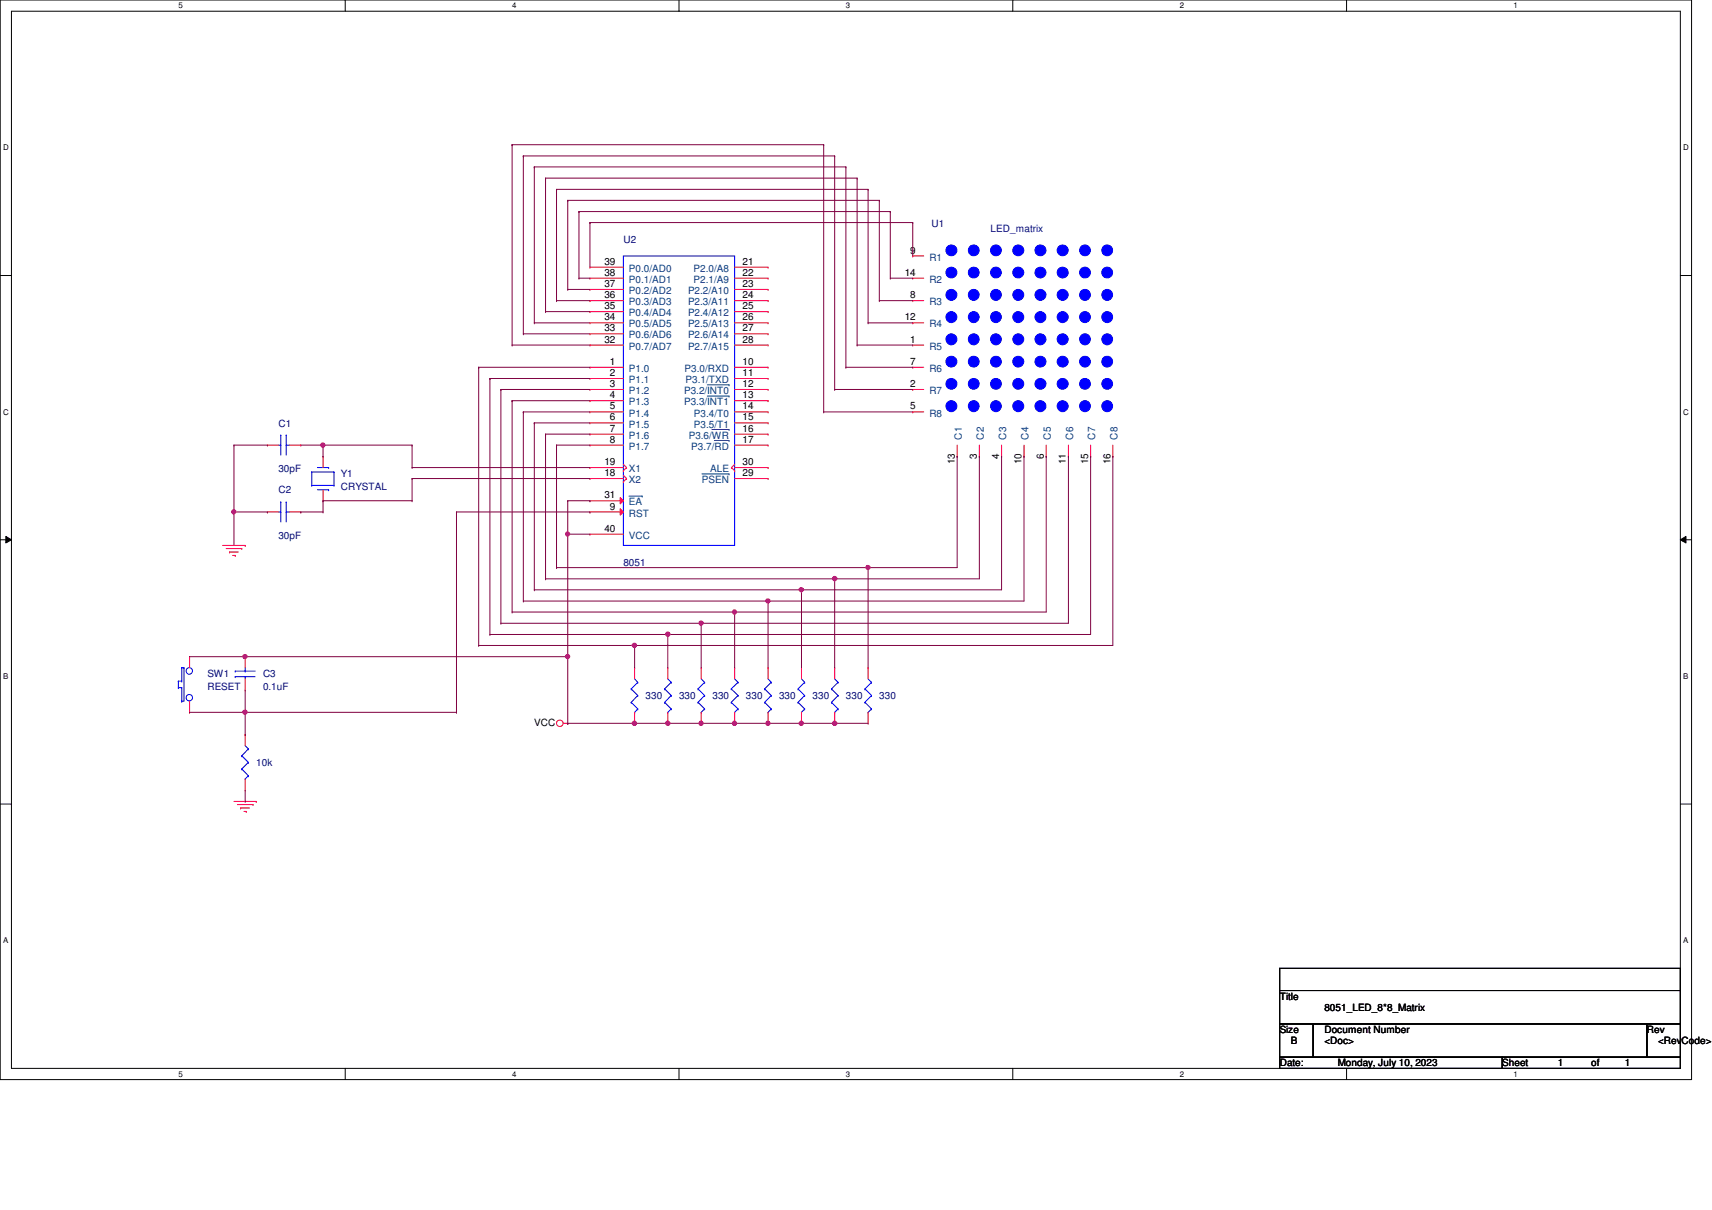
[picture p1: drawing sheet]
<svg xmlns="http://www.w3.org/2000/svg" width="297mm" height="210mm" viewBox="0 0 297 210" stroke-linecap="round" stroke-linejoin="round" font-family="sans-serif">
<path d="M0 0h293.5v187.3h-293.5zM2 1.9h289.5v183.4h-289.5z" fill="none" stroke="#000" stroke-width=".17"/>
<g fill="#fff">
<path d="M30.9 .2h.8v1.5h-.8z"/>
<path d="M30.9 185.5h.8v1.6h-.8z"/>
</g>
<path d="M59.9 0v1.9M59.9 185.3v2" fill="none" stroke="#000" stroke-width=".17"/>
<g fill="#fff">
<path d="M88.9 .2h.7v1.5h-.7z"/>
<path d="M88.9 185.5h.7v1.6h-.7z"/>
</g>
<path d="M117.8 0v1.9M117.8 185.3v2" fill="none" stroke="#000" stroke-width=".17"/>
<g fill="#fff">
<path d="M146.8 .2h.7v1.5h-.7z"/>
<path d="M146.8 185.5h.7v1.6h-.7z"/>
</g>
<path d="M175.7 0v1.9M175.7 185.3v2" fill="none" stroke="#000" stroke-width=".17"/>
<g fill="#fff">
<path d="M204.7 .2h.7v1.5h-.7z"/>
<path d="M204.7 185.5h.7v1.6h-.7z"/>
</g>
<path d="M233.6 0v1.9M233.6 185.3v2" fill="none" stroke="#000" stroke-width=".17"/>
<g fill="#fff">
<path d="M262.6 .2h.8v1.5h-.8z"/>
<path d="M262.6 185.5h.8v1.6h-.8z"/>
<path d="M.5 24.8h1v1.6h-1z"/>
<path d="M292.1 24.8h.9v1.6h-.9z"/>
<path d="M.5 70.7h1v1.5h-1z"/>
<path d="M292.1 70.7h.9v1.5h-.9z"/>
</g>
<path d="M0 47.8h2M291.5 47.8h2" fill="none" stroke="#000" stroke-width=".17"/>
<g fill="#fff">
<path d="M.5 116.5h.9v1.6h-.9z"/>
<path d="M292.1 116.5h.8v1.6h-.8z"/>
</g>
<path d="M0 93.6h2M1 93l1 .6-1 .6zM291.5 93.6l1-.6v1.2zM291.5 93.6h2" fill="none" stroke="#000" stroke-width=".17"/>
<path d="M1 93l1 .6-1 .6zM291.5 93.6l1-.6v1.2z" fill="#000"/>
<g fill="#fff">
<path d="M.5 162.4h.9v1.5h-.9z"/>
<path d="M292.1 162.4h.8v1.5h-.8z"/>
</g>
<path d="M0 139.5h2M291.5 139.5h2M222 168h69.5v3.8h-69.5zM222 171.8h69.5v5.8h-69.5zM222 177.6h5.8v5.8h-5.8zM227.8 177.6h57.9v5.8h-57.9zM285.7 177.6h5.8v5.8h-5.8zM222 183.4h38.6v1.9h-38.6zM260.6 183.4h30.9v1.9h-30.9z" fill="none" stroke="#000" stroke-width=".17"/>
<g fill="none" stroke="#f00" stroke-width=".17">
<path d="M46.4 77.2h.1M46.4 77.2h1.9M50.2 77.2h2M52.2 77.2h.1M56 79.2h.1M56 79.2v1.9M38.6 94.6h3.9M39.2 95.2h2.7M39.8 95.8h.1M39.8 95.8h1.6M40.4 96.4h.4M40.8 96.4h.1"/>
<path d="M41.9 95.2h.1M42.5 94.6h.1M56 86.9h.1M56 85v1.9M32.9 113.9h.1M32.9 113.9v1.9M42.5 119.7h.1M42.5 113.9h.1M42.5 113.9v1.9M42.5 117.8v1.9M115.9 115.8h.1M115.9 115.8v2"/>
<path d="M121.7 115.8h.1M121.7 115.8v2M127.5 115.8h.1M127.5 115.8v2M133.3 115.8h.1M133.3 115.8v2M139.1 115.8h.1M139.1 115.8v2M144.8 115.8h.1M144.8 115.8v2M150.6 115.8h.1M150.6 115.8v2"/>
<path d="M32.9 123.6h.1M32.9 121.6v2M40.6 139h3.8M41.2 139.6h2.7M42.5 127.4h.1M42.5 137.1h.1M42.5 127.4v2M42.5 135.1v2M43.9 139.6h.1M44.4 139h.1M97.7 125.5h.8M98.5 125.5h.1"/>
<path d="M115.9 125.5h.1M115.9 123.6v1.9M121.7 125.5h.1M121.7 123.6v1.9M127.5 125.5h.1M127.5 123.6v1.9M133.3 125.5h.1M133.3 123.6v1.9M139.1 125.5h.1M139.1 123.6v1.9M144.8 125.5h.1M144.8 123.6v1.9"/>
<path d="M150.6 125.5h.1M150.6 123.6v1.9M41.7 140.2h.1M41.7 140.2h1.6M42.3 140.8h.4M42.7 140.8h.1"/>
<circle cx="97.1" cy="125.5" r=".56"/>
</g>
<g fill="none" stroke="#00f" stroke-width=".17">
<path d="M48.3 77.2h.4M48.7 77.2h.1M48.7 75.5h.1M48.7 75.5v3.5M49.7 75.5h.1M49.7 77.2h.1M49.7 77.2h.5M49.7 75.5v3.5M54.1 81.9h.1M54.1 84.2h.1M54.1 84.2h3.9M54.1 81.9h3.9"/>
<path d="M54.1 81.9v2.3M55.1 85h1.9M55.1 81.1h1.9M57 85h.1M57 81.1h.1M58 84.2h.1M58 81.9h.1M58 81.9v2.3M30.9 118.2h.1M30.9 119.3h.1M30.9 118.2h.6M30.9 118.2v1.1"/>
<path d="M30.9 119.3h.6M31.5 115.8h.1M31.5 118.2h.1M31.5 119.3h.1M31.5 115.8h.4M31.5 115.8v2.4M31.5 119.3v2.3M31.9 115.8h.1M31.9 115.8v5.8h-.4M40.8 116.4h.1M40.8 117.4h.1M40.8 116.4h3.5"/>
<path d="M40.8 117.4h3.5M42.5 117.4h.1M42.5 116.4h.1M42.5 115.8v.6M42.5 117.4v.4M115.3 119.5h.1M115.3 119.5l1.2 1.1M115.9 117.8l.6 .6M116.5 118.4h.1M116.5 118.4l-1.2 1.1M121.1 119.5h.1M121.1 119.5l1.2 1.1"/>
<path d="M121.7 117.8l.6 .6M122.3 118.4h.1M122.3 118.4l-1.2 1.1M126.9 119.5h.1M126.9 119.5l1.2 1.1M127.5 117.8l.6 .6M128.1 118.4h.1M128.1 118.4l-1.2 1.1M132.7 119.5h.1M132.7 119.5l1.1 1.1M133.3 117.8l.5 .6M133.8 118.4h.1"/>
<path d="M133.8 118.4l-1.1 1.1M138.5 119.5h.1M138.5 119.5l1.1 1.1M139.1 117.8l.5 .6M139.6 118.4h.1M139.6 118.4l-1.1 1.1M144.3 119.5h.1M144.3 119.5l1.1 1.1M144.8 117.8l.6 .6M145.4 118.4h.1M145.4 118.4l-1.1 1.1M150.1 119.5h.1"/>
<path d="M150.1 119.5l1.1 1.1M150.6 117.8l.6 .6M151.2 118.4h.1M151.2 118.4l-1.1 1.1M31.5 121.6h.1M41.9 131.1h.1M41.9 133.4h.1M41.9 131.1l1.2 1.1M41.9 133.4l1.2 1.2M42.5 135.1h.1M42.5 129.4l.6 .5M43.1 129.9h.1"/>
<path d="M43.1 132.2h.1M43.1 134.6h.1M43.1 129.9l-1.2 1.2M43.1 132.2l-1.2 1.2M43.1 134.6l-.6 .5M115.3 121.8h.1M115.3 121.8l1.2 1.2M115.9 123.6h.1M116.5 120.6h.1M116.5 123h.1M116.5 120.6l-1.2 1.2M116.5 123l-.6 .6"/>
<path d="M121.1 121.8h.1M121.1 121.8l1.2 1.2M121.7 123.6h.1M122.3 120.6h.1M122.3 123h.1M122.3 120.6l-1.2 1.2M122.3 123l-.6 .6M126.9 121.8h.1M126.9 121.8l1.2 1.2M127.5 123.6h.1M128.1 120.6h.1M128.1 123h.1"/>
<path d="M128.1 120.6l-1.2 1.2M128.1 123l-.6 .6M132.7 121.8h.1M132.7 121.8l1.1 1.2M133.3 123.6h.1M133.8 120.6h.1M133.8 123h.1M133.8 120.6l-1.1 1.2M133.8 123l-.5 .6M138.5 121.8h.1M138.5 121.8l1.1 1.2M139.1 123.6h.1"/>
<path d="M139.6 120.6h.1M139.6 123h.1M139.6 120.6l-1.1 1.2M139.6 123l-.5 .6M144.3 121.8h.1M144.3 121.8l1.1 1.2M144.8 123.6h.1M145.4 120.6h.1M145.4 123h.1M145.4 120.6l-1.1 1.2M145.4 123l-.6 .6M150.1 121.8h.1"/>
<path d="M150.1 121.8l1.1 1.2M150.6 123.6h.1M151.2 120.6h.1M151.2 123h.1M151.2 120.6l-1.1 1.2M151.2 123l-.6 .6"/>
<circle cx="32.8" cy="116.4" r=".56"/>
<circle cx="32.8" cy="121" r=".56"/>
</g>
<circle cx="192.1" cy="47.3" r=".94" fill="#00f"/>
<circle cx="192.1" cy="47.3" r=".94" fill="none" stroke="#00f" stroke-width=".17"/>
<circle cx="188.2" cy="47.3" r=".94" fill="#00f"/>
<circle cx="188.2" cy="47.3" r=".94" fill="none" stroke="#00f" stroke-width=".17"/>
<circle cx="184.4" cy="47.3" r=".95" fill="#00f"/>
<circle cx="184.4" cy="47.3" r=".95" fill="none" stroke="#00f" stroke-width=".17"/>
<circle cx="180.5" cy="47.3" r=".95" fill="#00f"/>
<circle cx="180.5" cy="47.3" r=".95" fill="none" stroke="#00f" stroke-width=".17"/>
<circle cx="176.7" cy="47.3" r=".95" fill="#00f"/>
<circle cx="176.7" cy="47.3" r=".95" fill="none" stroke="#00f" stroke-width=".17"/>
<circle cx="172.8" cy="47.3" r=".94" fill="#00f"/>
<circle cx="172.8" cy="47.3" r=".94" fill="none" stroke="#00f" stroke-width=".17"/>
<circle cx="168.9" cy="47.3" r=".94" fill="#00f"/>
<circle cx="168.9" cy="47.3" r=".94" fill="none" stroke="#00f" stroke-width=".17"/>
<circle cx="165.1" cy="47.3" r=".95" fill="#00f"/>
<circle cx="165.1" cy="47.3" r=".95" fill="none" stroke="#00f" stroke-width=".17"/>
<circle cx="188.2" cy="43.4" r=".94" fill="#00f"/>
<circle cx="188.2" cy="43.4" r=".94" fill="none" stroke="#00f" stroke-width=".17"/>
<circle cx="165.1" cy="43.4" r=".95" fill="#00f"/>
<circle cx="165.1" cy="43.4" r=".95" fill="none" stroke="#00f" stroke-width=".17"/>
<circle cx="176.7" cy="43.4" r=".95" fill="#00f"/>
<circle cx="176.7" cy="43.4" r=".95" fill="none" stroke="#00f" stroke-width=".17"/>
<circle cx="192.1" cy="43.4" r=".94" fill="#00f"/>
<circle cx="192.1" cy="43.4" r=".94" fill="none" stroke="#00f" stroke-width=".17"/>
<circle cx="184.4" cy="43.4" r=".95" fill="#00f"/>
<circle cx="184.4" cy="43.4" r=".95" fill="none" stroke="#00f" stroke-width=".17"/>
<circle cx="172.8" cy="43.4" r=".94" fill="#00f"/>
<circle cx="172.8" cy="43.4" r=".94" fill="none" stroke="#00f" stroke-width=".17"/>
<circle cx="180.5" cy="43.4" r=".95" fill="#00f"/>
<circle cx="180.5" cy="43.4" r=".95" fill="none" stroke="#00f" stroke-width=".17"/>
<circle cx="168.9" cy="43.4" r=".94" fill="#00f"/>
<circle cx="168.9" cy="43.4" r=".94" fill="none" stroke="#00f" stroke-width=".17"/>
<circle cx="188.2" cy="51.1" r=".94" fill="#00f"/>
<circle cx="188.2" cy="51.1" r=".94" fill="none" stroke="#00f" stroke-width=".17"/>
<circle cx="165.1" cy="51.2" r=".95" fill="#00f"/>
<circle cx="165.1" cy="51.2" r=".95" fill="none" stroke="#00f" stroke-width=".17"/>
<circle cx="176.7" cy="51.2" r=".95" fill="#00f"/>
<circle cx="176.7" cy="51.2" r=".95" fill="none" stroke="#00f" stroke-width=".17"/>
<circle cx="192.1" cy="51.1" r=".94" fill="#00f"/>
<circle cx="192.1" cy="51.1" r=".94" fill="none" stroke="#00f" stroke-width=".17"/>
<circle cx="184.4" cy="51.2" r=".95" fill="#00f"/>
<circle cx="184.4" cy="51.2" r=".95" fill="none" stroke="#00f" stroke-width=".17"/>
<circle cx="172.8" cy="51.1" r=".94" fill="#00f"/>
<circle cx="172.8" cy="51.1" r=".94" fill="none" stroke="#00f" stroke-width=".17"/>
<circle cx="180.5" cy="51.2" r=".95" fill="#00f"/>
<circle cx="180.5" cy="51.2" r=".95" fill="none" stroke="#00f" stroke-width=".17"/>
<circle cx="168.9" cy="51.1" r=".94" fill="#00f"/>
<circle cx="168.9" cy="51.1" r=".94" fill="none" stroke="#00f" stroke-width=".17"/>
<circle cx="188.2" cy="55" r=".94" fill="#00f"/>
<circle cx="188.2" cy="55" r=".94" fill="none" stroke="#00f" stroke-width=".17"/>
<circle cx="165.1" cy="55" r=".95" fill="#00f"/>
<circle cx="165.1" cy="55" r=".95" fill="none" stroke="#00f" stroke-width=".17"/>
<circle cx="176.7" cy="55" r=".95" fill="#00f"/>
<circle cx="176.7" cy="55" r=".95" fill="none" stroke="#00f" stroke-width=".17"/>
<circle cx="192.1" cy="55" r=".94" fill="#00f"/>
<circle cx="192.1" cy="55" r=".94" fill="none" stroke="#00f" stroke-width=".17"/>
<circle cx="184.4" cy="55" r=".95" fill="#00f"/>
<circle cx="184.4" cy="55" r=".95" fill="none" stroke="#00f" stroke-width=".17"/>
<circle cx="172.8" cy="55" r=".94" fill="#00f"/>
<circle cx="172.8" cy="55" r=".94" fill="none" stroke="#00f" stroke-width=".17"/>
<circle cx="180.5" cy="55" r=".95" fill="#00f"/>
<circle cx="180.5" cy="55" r=".95" fill="none" stroke="#00f" stroke-width=".17"/>
<circle cx="168.9" cy="55" r=".94" fill="#00f"/>
<circle cx="168.9" cy="55" r=".94" fill="none" stroke="#00f" stroke-width=".17"/>
<circle cx="188.2" cy="58.9" r=".94" fill="#00f"/>
<circle cx="188.2" cy="58.9" r=".94" fill="none" stroke="#00f" stroke-width=".17"/>
<circle cx="165.1" cy="58.9" r=".95" fill="#00f"/>
<circle cx="165.1" cy="58.9" r=".95" fill="none" stroke="#00f" stroke-width=".17"/>
<circle cx="176.7" cy="58.9" r=".95" fill="#00f"/>
<circle cx="176.7" cy="58.9" r=".95" fill="none" stroke="#00f" stroke-width=".17"/>
<circle cx="192.1" cy="58.9" r=".94" fill="#00f"/>
<circle cx="192.1" cy="58.9" r=".94" fill="none" stroke="#00f" stroke-width=".17"/>
<circle cx="184.4" cy="58.9" r=".95" fill="#00f"/>
<circle cx="184.4" cy="58.9" r=".95" fill="none" stroke="#00f" stroke-width=".17"/>
<circle cx="172.8" cy="58.9" r=".94" fill="#00f"/>
<circle cx="172.8" cy="58.9" r=".94" fill="none" stroke="#00f" stroke-width=".17"/>
<circle cx="180.5" cy="58.9" r=".95" fill="#00f"/>
<circle cx="180.5" cy="58.9" r=".95" fill="none" stroke="#00f" stroke-width=".17"/>
<circle cx="168.9" cy="58.9" r=".94" fill="#00f"/>
<circle cx="168.9" cy="58.9" r=".94" fill="none" stroke="#00f" stroke-width=".17"/>
<circle cx="188.2" cy="62.7" r=".94" fill="#00f"/>
<circle cx="188.2" cy="62.7" r=".94" fill="none" stroke="#00f" stroke-width=".17"/>
<circle cx="165.1" cy="62.7" r=".95" fill="#00f"/>
<circle cx="165.1" cy="62.7" r=".95" fill="none" stroke="#00f" stroke-width=".17"/>
<circle cx="176.7" cy="62.7" r=".95" fill="#00f"/>
<circle cx="176.7" cy="62.7" r=".95" fill="none" stroke="#00f" stroke-width=".17"/>
<circle cx="192.1" cy="62.7" r=".94" fill="#00f"/>
<circle cx="192.1" cy="62.7" r=".94" fill="none" stroke="#00f" stroke-width=".17"/>
<circle cx="184.4" cy="62.7" r=".95" fill="#00f"/>
<circle cx="184.4" cy="62.7" r=".95" fill="none" stroke="#00f" stroke-width=".17"/>
<circle cx="172.8" cy="62.7" r=".94" fill="#00f"/>
<circle cx="172.8" cy="62.7" r=".94" fill="none" stroke="#00f" stroke-width=".17"/>
<circle cx="180.5" cy="62.7" r=".95" fill="#00f"/>
<circle cx="180.5" cy="62.7" r=".95" fill="none" stroke="#00f" stroke-width=".17"/>
<circle cx="168.9" cy="62.7" r=".94" fill="#00f"/>
<circle cx="168.9" cy="62.7" r=".94" fill="none" stroke="#00f" stroke-width=".17"/>
<circle cx="188.2" cy="66.6" r=".94" fill="#00f"/>
<circle cx="188.2" cy="66.6" r=".94" fill="none" stroke="#00f" stroke-width=".17"/>
<circle cx="165.1" cy="66.6" r=".95" fill="#00f"/>
<circle cx="165.1" cy="66.6" r=".95" fill="none" stroke="#00f" stroke-width=".17"/>
<circle cx="176.7" cy="66.6" r=".95" fill="#00f"/>
<circle cx="176.7" cy="66.6" r=".95" fill="none" stroke="#00f" stroke-width=".17"/>
<circle cx="192.1" cy="66.6" r=".94" fill="#00f"/>
<circle cx="192.1" cy="66.6" r=".94" fill="none" stroke="#00f" stroke-width=".17"/>
<circle cx="184.4" cy="66.6" r=".95" fill="#00f"/>
<circle cx="184.4" cy="66.6" r=".95" fill="none" stroke="#00f" stroke-width=".17"/>
<circle cx="172.8" cy="66.6" r=".94" fill="#00f"/>
<circle cx="172.8" cy="66.6" r=".94" fill="none" stroke="#00f" stroke-width=".17"/>
<circle cx="180.5" cy="66.6" r=".95" fill="#00f"/>
<circle cx="180.5" cy="66.6" r=".95" fill="none" stroke="#00f" stroke-width=".17"/>
<circle cx="168.9" cy="66.6" r=".94" fill="#00f"/>
<circle cx="168.9" cy="66.6" r=".94" fill="none" stroke="#00f" stroke-width=".17"/>
<circle cx="188.2" cy="70.5" r=".94" fill="#00f"/>
<circle cx="188.2" cy="70.5" r=".94" fill="none" stroke="#00f" stroke-width=".17"/>
<circle cx="165.1" cy="70.5" r=".95" fill="#00f"/>
<circle cx="165.1" cy="70.5" r=".95" fill="none" stroke="#00f" stroke-width=".17"/>
<circle cx="176.7" cy="70.5" r=".95" fill="#00f"/>
<circle cx="176.7" cy="70.5" r=".95" fill="none" stroke="#00f" stroke-width=".17"/>
<circle cx="192.1" cy="70.5" r=".94" fill="#00f"/>
<circle cx="192.1" cy="70.5" r=".94" fill="none" stroke="#00f" stroke-width=".17"/>
<circle cx="184.4" cy="70.5" r=".95" fill="#00f"/>
<circle cx="184.4" cy="70.5" r=".95" fill="none" stroke="#00f" stroke-width=".17"/>
<circle cx="172.8" cy="70.5" r=".94" fill="#00f"/>
<circle cx="172.8" cy="70.5" r=".94" fill="none" stroke="#00f" stroke-width=".17"/>
<circle cx="180.5" cy="70.5" r=".95" fill="#00f"/>
<circle cx="180.5" cy="70.5" r=".95" fill="none" stroke="#00f" stroke-width=".17"/>
<circle cx="168.9" cy="70.5" r=".94" fill="#00f"/>
<g fill="none" stroke="#00f" stroke-width=".17">
<path d="M108.2 44.4h19.3v50.2h-19.3zM109.5 119.5h.1M109.5 119.5l1.2 1.1M110.1 117.8l.6 .6M110.7 118.4h.1M110.7 118.4l-1.2 1.1M109.5 121.8h.1M109.5 121.8l1.2 1.2M110.1 123.6h.1M110.7 120.6h.1M110.7 123h.1M110.7 120.6l-1.2 1.2"/>
<path d="M110.7 123l-.6 .6"/>
<circle cx="168.9" cy="70.5" r=".94"/>
</g>
<g fill="none" stroke="#f00" stroke-width=".17">
<path d="M158.4 44.4h.1M158.4 48.3h.1M158.4 52.2h.1M158.4 56h.1M158.4 59.9h.1M158.4 44.4h1.9M158.4 48.3h1.9M158.4 52.2h1.9M158.4 56h1.9M158.4 59.9h1.9M158.4 63.7h.1M158.4 67.6h.1"/>
<path d="M158.4 71.5h.1M158.4 63.7h1.9M158.4 67.6h1.9M158.4 71.5h1.9M166.1 79.2h.1M166.1 77.2v2M169.9 79.2h.1M169.9 77.2v2M173.8 79.2h.1M173.8 77.2v2M177.7 79.2h.1M177.7 77.2v2"/>
<path d="M181.5 79.2h.1M181.5 77.2v2M185.4 79.2h.1M185.4 77.2v2M189.2 79.2h.1M189.2 77.2v2M193.1 79.2h.1M193.1 77.2v2M102.4 92.7h.1M102.4 92.7h5.8M126.9 81.1h.1M126.9 81.1l.6 .6"/>
<path d="M127.5 81.7h.1M127.5 83h5.8M127.5 80.6l-.6 .5M127.5 81.1h5.8M133.3 83h.1M133.3 81.1h.1M110.1 115.8h.1M110.1 115.8v2M110.1 125.5h.1M110.1 123.6v1.9"/>
</g>
<path d="M121.8 82.2h4.7M126.5 82.2h.1" fill="none" stroke="#004080" stroke-width=".17"/>
<path d="M107.6 86.3l.6 .6-.6 .5z" fill="#f00"/>
<g fill="none" stroke="#f00" stroke-width=".17">
<path d="M102.4 86.9h.1M102.4 81.1h.1M102.4 83h.1M102.4 86.9h5.8M102.4 81.1h5.8M102.4 83h5.8M107.6 86.3l.6 .6-.6 .5zM108.2 81.7h.1M108.2 83.6h.1M108.2 80.6l.5 .5M108.2 82.5l.5 .5M108.7 81.1h.1"/>
<path d="M108.7 83h.1M108.7 81.1l-.5 .6M108.7 83l-.5 .6"/>
</g>
<path d="M109.1 86.1h2.3M111.4 86.1h.1" fill="none" stroke="#004080" stroke-width=".17"/>
<path d="M107.6 88.3l.6 .5-.6 .6z" fill="#f00"/>
<g fill="none" stroke="#f00" stroke-width=".17">
<path d="M102.4 46.4h.1M102.4 48.3h.1M102.4 50.2h.1M102.4 52.2h.1M102.4 54.1h.1M102.4 56h.1M102.4 57.9h.1M102.4 59.9h.1M102.4 46.4h5.8M102.4 48.3h5.8M102.4 50.2h5.8M102.4 52.2h5.8"/>
<path d="M102.4 54.1h5.8M102.4 56h5.8M102.4 57.9h5.8M102.4 59.9h5.8M127.5 46.4h5.8M127.5 48.3h5.8M127.5 50.2h5.8M127.5 52.2h5.8M127.5 54.1h5.8M127.5 56h5.8M127.5 57.9h5.8M127.5 59.9h5.8"/>
<path d="M133.3 46.4h.1M133.3 48.3h.1M133.3 50.2h.1M133.3 52.2h.1M133.3 54.1h.1M133.3 56h.1M133.3 57.9h.1M133.3 59.9h.1M102.4 63.7h.1M102.4 65.7h.1M102.4 67.6h.1M102.4 69.5h.1"/>
<path d="M102.4 71.5h.1M102.4 73.4h.1M102.4 75.3h.1M102.4 77.2h.1M102.4 63.7h5.8M102.4 65.7h5.8M102.4 67.6h5.8M102.4 69.5h5.8M102.4 71.5h5.8M102.4 73.4h5.8M102.4 75.3h5.8M102.4 77.2h5.8"/>
<path d="M127.5 63.7h5.8M127.5 65.7h5.8M127.5 67.6h5.8M127.5 69.5h5.8M127.5 71.5h5.8M127.5 73.4h5.8M127.5 75.3h5.8M127.5 77.2h5.8M133.3 63.7h.1M133.3 65.7h.1M133.3 67.6h.1M133.3 69.5h.1"/>
<path d="M133.3 71.5h.1M133.3 73.4h.1M133.3 75.3h.1M133.3 77.2h.1M46.4 88.8h.1M46.4 88.8h1.9M50.2 88.8h2M52.2 88.8h.1M102.4 88.8h.1M102.4 88.8h5.8M107.6 88.3l.6 .5-.6 .6z"/>
</g>
<path d="M122.7 66.8h3.8M122.7 68.7h3.8M123.5 74.5h3M123.9 76.4h2.6M126.5 66.8h.1M126.5 68.7h.1M126.5 74.5h.1M126.5 76.4h.1" fill="none" stroke="#004080" stroke-width=".17"/>
<path d="M48.3 88.8h.4M48.7 88.8h.1M48.7 87.1h.1M48.7 87.1v3.5M49.7 87.1h.1M49.7 88.8h.1M49.7 88.8h.5M49.7 87.1v3.5" fill="none" stroke="#00f" stroke-width=".17"/>
<g fill="none" stroke="#800040" stroke-width=".17">
<path d="M83.1 63.7h.1M83.1 63.7h19.3M83.1 63.7v48.3M85 65.7h.1M85 65.7h17.4M85 65.7v44.4M86.9 67.6h.1M86.9 67.6h15.5M86.9 67.6v40.5M88.9 69.5h.1M88.9 69.5h13.5M88.9 69.5v36.7"/>
<path d="M90.8 71.5h.1M90.8 71.5h11.6M90.8 71.5v32.8M92.7 73.4h.1M92.7 73.4h9.7M92.7 73.4v28.9M94.7 75.3h.1M94.7 75.3h7.7M94.7 75.3v25.1M96.6 77.2h.1M96.6 77.2h5.8M96.6 77.2v21.3"/>
<path d="M169.9 79.2h.1M169.9 79.2v21.2M173.8 79.2h.1M173.8 79.2v23.1M177.7 79.2h.1M177.7 79.2v25.1M181.5 79.2h.1M181.5 79.2v27M185.4 79.2h.1M185.4 79.2v28.9M189.2 79.2h.1M189.2 79.2v30.9"/>
<path d="M193.1 79.2h.1M193.1 79.2v32.8M96.6 98.5h.1M96.6 98.5h54M83.1 112h.1M83.1 112h27M85 110.1h.1M85 110.1h30.9M86.9 108.1h.1M86.9 108.1h34.8M88.9 106.2h.1M88.9 106.2h38.6"/>
<path d="M90.8 104.3h.1M90.8 104.3h42.5M92.7 102.3h.1M92.7 102.3h46.4M94.7 100.4h.1M94.7 100.4h50.1"/>
</g>
<circle cx="150.6" cy="98.4" r=".37" fill="#f0f"/>
<circle cx="150.6" cy="98.4" r=".37" fill="none" stroke="#f0f" stroke-width=".17"/>
<path d="M166.1 79.2h.1M166.1 79.2v19.3M110.1 112h.1M110.1 112v3.8M110.1 112h83" fill="none" stroke="#800040" stroke-width=".17"/>
<circle cx="110.1" cy="111.9" r=".37" fill="#f0f"/>
<circle cx="110.1" cy="111.9" r=".37" fill="none" stroke="#f0f" stroke-width=".17"/>
<path d="M115.9 110.1h.1M115.9 110.1v5.7M115.9 110.1h73.3" fill="none" stroke="#800040" stroke-width=".17"/>
<circle cx="115.9" cy="110" r=".38" fill="#f0f"/>
<circle cx="115.9" cy="110" r=".38" fill="none" stroke="#f0f" stroke-width=".17"/>
<path d="M121.7 108.1h.1M121.7 108.1v7.7M121.7 108.1h63.7" fill="none" stroke="#800040" stroke-width=".17"/>
<circle cx="121.6" cy="108.1" r=".37" fill="#f0f"/>
<circle cx="121.6" cy="108.1" r=".37" fill="none" stroke="#f0f" stroke-width=".17"/>
<path d="M127.5 106.2h.1M127.5 106.2v9.6M127.5 106.2h54" fill="none" stroke="#800040" stroke-width=".17"/>
<circle cx="127.4" cy="106.2" r=".38" fill="#f0f"/>
<circle cx="127.4" cy="106.2" r=".38" fill="none" stroke="#f0f" stroke-width=".17"/>
<path d="M133.3 104.3h.1M133.3 104.3v11.5M133.3 104.3h44.4" fill="none" stroke="#800040" stroke-width=".17"/>
<circle cx="133.2" cy="104.2" r=".37" fill="#f0f"/>
<circle cx="133.2" cy="104.2" r=".37" fill="none" stroke="#f0f" stroke-width=".17"/>
<path d="M139.1 102.3h.1M139.1 102.3v13.5M139.1 102.3h34.7" fill="none" stroke="#800040" stroke-width=".17"/>
<circle cx="139" cy="102.3" r=".37" fill="#f0f"/>
<circle cx="139" cy="102.3" r=".37" fill="none" stroke="#f0f" stroke-width=".17"/>
<path d="M144.8 100.4h.1M144.8 100.4v15.4M144.8 100.4h25.1" fill="none" stroke="#800040" stroke-width=".17"/>
<circle cx="144.8" cy="100.4" r=".38" fill="#f0f"/>
<circle cx="144.8" cy="100.4" r=".38" fill="none" stroke="#f0f" stroke-width=".17"/>
<path d="M150.6 98.5h.1M150.6 98.5v17.3M150.6 98.5h15.5M98.5 125.5h.1M98.5 125.5h17.4M110.1 125.5h.1" fill="none" stroke="#800040" stroke-width=".17"/>
<circle cx="115.9" cy="125.5" r=".38" fill="#f0f"/>
<circle cx="115.9" cy="125.5" r=".38" fill="none" stroke="#f0f" stroke-width=".17"/>
<circle cx="110.1" cy="125.5" r=".38" fill="#f0f"/>
<circle cx="110.1" cy="125.5" r=".38" fill="none" stroke="#f0f" stroke-width=".17"/>
<path d="M115.9 125.5h.1M115.9 125.5h5.8" fill="none" stroke="#800040" stroke-width=".17"/>
<circle cx="121.6" cy="125.5" r=".38" fill="#f0f"/>
<circle cx="121.6" cy="125.5" r=".38" fill="none" stroke="#f0f" stroke-width=".17"/>
<path d="M121.7 125.5h.1M121.7 125.5h11.6M127.5 125.5h.1" fill="none" stroke="#800040" stroke-width=".17"/>
<circle cx="133.2" cy="125.5" r=".38" fill="#f0f"/>
<circle cx="133.2" cy="125.5" r=".38" fill="none" stroke="#f0f" stroke-width=".17"/>
<circle cx="127.4" cy="125.5" r=".38" fill="#f0f"/>
<circle cx="127.4" cy="125.5" r=".38" fill="none" stroke="#f0f" stroke-width=".17"/>
<path d="M133.3 125.5h.1M133.3 125.5h11.5M139.1 125.5h.1" fill="none" stroke="#800040" stroke-width=".17"/>
<circle cx="139" cy="125.5" r=".38" fill="#f0f"/>
<circle cx="139" cy="125.5" r=".38" fill="none" stroke="#f0f" stroke-width=".17"/>
<path d="M144.8 125.5h.1M144.8 125.5h5.8" fill="none" stroke="#800040" stroke-width=".17"/>
<circle cx="144.8" cy="125.5" r=".38" fill="#f0f"/>
<circle cx="144.8" cy="125.5" r=".38" fill="none" stroke="#f0f" stroke-width=".17"/>
<g fill="none" stroke="#800040" stroke-width=".17">
<path d="M88.9 25.1h.1M88.9 25.1v34.8M88.9 25.1h54M90.8 27.1h.1M90.8 27.1v30.8M90.8 27.1h54M92.7 29h.1M92.7 29v27M92.7 29h54.1M94.7 30.9h.1M94.7 30.9v23.2M94.7 30.9h54"/>
<path d="M96.6 32.9h.1M96.6 32.9v19.3M96.6 32.9h54M98.5 34.8h.1M98.5 34.8v15.4M98.5 34.8h54.1M100.5 36.7h.1M100.5 36.7v11.6M100.5 36.7h54M102.4 38.6h.1M102.4 38.6v7.8M102.4 38.6h56"/>
<path d="M142.9 25.1h.1M142.9 25.1v46.4M144.8 27.1h.1M144.8 27.1v40.5M146.8 29h.1M146.8 29v34.7M148.7 30.9h.1M148.7 30.9v29M150.6 32.9h.1M150.6 32.9v23.1M152.6 34.8h.1M152.6 34.8v17.4"/>
<path d="M154.5 36.7h.1M154.5 36.7v11.6M158.4 38.6h.1M158.4 38.6v5.8M88.9 59.9h.1M88.9 59.9h13.5M90.8 57.9h.1M90.8 57.9h11.6M92.7 56h.1M92.7 56h9.7M94.7 54.1h.1M94.7 54.1h7.7"/>
<path d="M96.6 52.2h.1M96.6 52.2h5.8M98.5 50.2h.1M98.5 50.2h3.9M100.5 48.3h.1M100.5 48.3h1.9M148.7 59.9h.1M148.7 59.9h9.7M150.6 56h.1M150.6 56h7.8M152.6 52.2h.1M152.6 52.2h5.8"/>
<path d="M154.5 48.3h.1M154.5 48.3h3.9M142.9 71.5h.1M142.9 71.5h15.5M144.8 67.6h.1M144.8 67.6h13.6M146.8 63.7h.1M146.8 63.7h11.6M98.5 92.7h.1M98.5 86.9h.1M98.5 86.9v27M98.5 92.7h3.9"/>
<path d="M98.5 86.9h3.9M102.4 86.9h.1M98.5 113.9h.1"/>
</g>
<circle cx="98.5" cy="92.6" r=".37" fill="#f0f"/>
<circle cx="98.5" cy="92.6" r=".37" fill="none" stroke="#f0f" stroke-width=".17"/>
<circle cx="98.5" cy="113.9" r=".37" fill="#f0f"/>
<circle cx="98.5" cy="113.9" r=".37" fill="none" stroke="#f0f" stroke-width=".17"/>
<path d="M52.2 77.2h19.3M56 77.2h.1M56 79.2h.1M56 77.2v2M71.5 77.2h.1M71.5 77.2v3.9M71.5 81.1h.1M71.5 81.1h30.9" fill="none" stroke="#800040" stroke-width=".17"/>
<circle cx="56" cy="77.2" r=".38" fill="#f0f"/>
<circle cx="56" cy="77.2" r=".38" fill="none" stroke="#f0f" stroke-width=".17"/>
<g fill="none" stroke="#800040" stroke-width=".17">
<path d="M40.6 77.2h.1M40.6 77.2h5.8M40.6 77.2v17.4M40.6 88.8h.1M40.6 88.8h5.8M46.4 88.8h.1M52.2 88.8h.1M52.2 88.8h3.8M56 86.9h.1M56 88.8h.1M56 86.9h15.5M56 86.9v1.9"/>
<path d="M71.5 83h.1M71.5 86.9h.1M71.5 83h30.9M71.5 83v3.9"/>
</g>
<circle cx="40.6" cy="88.8" r=".37" fill="#f0f"/>
<circle cx="40.6" cy="88.8" r=".37" fill="none" stroke="#f0f" stroke-width=".17"/>
<path d="M32.9 113.9h65.6M42.5 113.9h.1M42.5 119.7v3.9M98.5 113.9h.1M42.5 139h.1M42.5 123.6h.1M42.5 137.1v1.9" fill="none" stroke="#800040" stroke-width=".17"/>
<circle cx="42.5" cy="113.9" r=".37" fill="#f0f"/>
<circle cx="42.5" cy="113.9" r=".37" fill="none" stroke="#f0f" stroke-width=".17"/>
<path d="M98.5 113.9v11.6M32.9 123.6h46.3M42.5 123.6h.1M42.5 127.4h.1M42.5 123.6v3.8M79.2 123.6h.1M98.5 125.5h.1" fill="none" stroke="#800040" stroke-width=".17"/>
<circle cx="42.5" cy="123.5" r=".37" fill="#f0f"/>
<circle cx="42.5" cy="123.5" r=".37" fill="none" stroke="#f0f" stroke-width=".17"/>
<path d="M79.2 88.8h.1M79.2 88.8v34.8M79.2 88.8h23.2M102.4 88.8h.1" fill="none" stroke="#800040" stroke-width=".17"/>
<circle cx="150.6" cy="98.4" r=".37" fill="#f0f"/>
<circle cx="150.6" cy="98.4" r=".37" fill="none" stroke="#f0f" stroke-width=".17"/>
<circle cx="110.1" cy="111.9" r=".37" fill="#f0f"/>
<circle cx="110.1" cy="111.9" r=".37" fill="none" stroke="#f0f" stroke-width=".17"/>
<circle cx="115.9" cy="110" r=".38" fill="#f0f"/>
<circle cx="115.9" cy="110" r=".38" fill="none" stroke="#f0f" stroke-width=".17"/>
<circle cx="121.6" cy="108.1" r=".37" fill="#f0f"/>
<circle cx="121.6" cy="108.1" r=".37" fill="none" stroke="#f0f" stroke-width=".17"/>
<circle cx="127.4" cy="106.2" r=".38" fill="#f0f"/>
<circle cx="127.4" cy="106.2" r=".38" fill="none" stroke="#f0f" stroke-width=".17"/>
<circle cx="133.2" cy="104.2" r=".37" fill="#f0f"/>
<circle cx="133.2" cy="104.2" r=".37" fill="none" stroke="#f0f" stroke-width=".17"/>
<circle cx="139" cy="102.3" r=".37" fill="#f0f"/>
<circle cx="139" cy="102.3" r=".37" fill="none" stroke="#f0f" stroke-width=".17"/>
<circle cx="144.8" cy="100.4" r=".38" fill="#f0f"/>
<circle cx="144.8" cy="100.4" r=".38" fill="none" stroke="#f0f" stroke-width=".17"/>
<circle cx="115.9" cy="125.5" r=".38" fill="#f0f"/>
<circle cx="115.9" cy="125.5" r=".38" fill="none" stroke="#f0f" stroke-width=".17"/>
<circle cx="110.1" cy="125.5" r=".38" fill="#f0f"/>
<circle cx="110.1" cy="125.5" r=".38" fill="none" stroke="#f0f" stroke-width=".17"/>
<circle cx="121.6" cy="125.5" r=".38" fill="#f0f"/>
<circle cx="121.6" cy="125.5" r=".38" fill="none" stroke="#f0f" stroke-width=".17"/>
<circle cx="133.2" cy="125.5" r=".38" fill="#f0f"/>
<circle cx="133.2" cy="125.5" r=".38" fill="none" stroke="#f0f" stroke-width=".17"/>
<circle cx="127.4" cy="125.5" r=".38" fill="#f0f"/>
<circle cx="127.4" cy="125.5" r=".38" fill="none" stroke="#f0f" stroke-width=".17"/>
<circle cx="139" cy="125.5" r=".38" fill="#f0f"/>
<circle cx="139" cy="125.5" r=".38" fill="none" stroke="#f0f" stroke-width=".17"/>
<circle cx="144.8" cy="125.5" r=".38" fill="#f0f"/>
<circle cx="144.8" cy="125.5" r=".38" fill="none" stroke="#f0f" stroke-width=".17"/>
<circle cx="98.5" cy="92.6" r=".37" fill="#f0f"/>
<circle cx="98.5" cy="92.6" r=".37" fill="none" stroke="#f0f" stroke-width=".17"/>
<circle cx="98.5" cy="113.9" r=".37" fill="#f0f"/>
<circle cx="98.5" cy="113.9" r=".37" fill="none" stroke="#f0f" stroke-width=".17"/>
<circle cx="56" cy="77.2" r=".38" fill="#f0f"/>
<circle cx="56" cy="77.2" r=".38" fill="none" stroke="#f0f" stroke-width=".17"/>
<circle cx="40.6" cy="88.8" r=".37" fill="#f0f"/>
<circle cx="40.6" cy="88.8" r=".37" fill="none" stroke="#f0f" stroke-width=".17"/>
<circle cx="42.5" cy="113.9" r=".37" fill="#f0f"/>
<circle cx="42.5" cy="113.9" r=".37" fill="none" stroke="#f0f" stroke-width=".17"/>
<circle cx="42.5" cy="123.5" r=".37" fill="#f0f"/>
<circle cx="42.5" cy="123.5" r=".37" fill="none" stroke="#f0f" stroke-width=".17"/>
<g font-size="1.7" fill="#000080">
<text x="161.6" y="39.5">U1</text>
<text x="171.9" y="40.2">LED_matrix</text>
<text x="108.2" y="42.2">U2</text>
<text x="48.3" y="74">C1</text>
<text x="48.3" y="81.9">30pF</text>
<text x="59.1" y="82.7">Y1</text>
<text x="48.3" y="85.6">C2</text>
<text x="59.1" y="85">CRYSTAL</text>
<text x="48.3" y="93.5">30pF</text>
<text x="108.2" y="98.1">8051</text>
<text x="36" y="117.4">SW1</text>
<text x="36" y="119.8">RESET</text>
<text x="45.6" y="117.4">C3</text>
<text x="45.6" y="119.8">0.1uF</text>
<text x="112" y="121.3">330</text>
<text x="117.8" y="121.3">330</text>
<text x="123.6" y="121.3">330</text>
<text x="129.4" y="121.3">330</text>
<text x="135.2" y="121.3">330</text>
<text x="141" y="121.3">330</text>
<text x="146.8" y="121.3">330</text>
<text x="152.6" y="121.3">330</text>
<text x="44.4" y="132.9">10k</text>
</g>
<g font-size="1.7">
<text x="104.9" y="45.9">39</text>
<text x="104.9" y="47.8">38</text>
<text x="128.8" y="45.9">21</text>
<text x="128.8" y="47.8">22</text>
<text x="157" y="47.8">14</text>
<text x="157.9" y="44">9</text>
<text x="104.9" y="49.8">37</text>
<text x="104.9" y="51.7">36</text>
<text x="104.9" y="53.6">35</text>
<text x="128.8" y="49.8">23</text>
<text x="128.8" y="51.7">24</text>
<text x="128.8" y="53.6">25</text>
<text x="157.9" y="51.7">8</text>
<text x="104.9" y="55.6">34</text>
<text x="104.9" y="57.5">33</text>
<text x="104.9" y="59.4">32</text>
<text x="128.8" y="55.6">26</text>
<text x="128.8" y="57.5">27</text>
<text x="128.8" y="59.4">28</text>
<text x="157" y="55.6">12</text>
<text x="157.9" y="59.4">1</text>
<text x="105.8" y="63.3">1</text>
<text x="105.8" y="65.2">2</text>
<text x="128.8" y="63.3">10</text>
<text x="128.8" y="65.2">11</text>
<text x="157.9" y="63.3">7</text>
<text x="105.8" y="67.1">3</text>
<text x="105.8" y="69.1">4</text>
<text x="105.8" y="71">5</text>
<text x="128.8" y="67.1">12</text>
<text x="128.8" y="69.1">13</text>
<text x="128.8" y="71">14</text>
<text x="157.9" y="67.1">2</text>
<text x="157.9" y="71">5</text>
<text x="105.8" y="72.9">6</text>
<text x="105.8" y="74.9">7</text>
<text x="105.8" y="76.8">8</text>
<text x="128.8" y="72.9">15</text>
<text x="128.8" y="74.9">16</text>
<text x="128.8" y="76.8">17</text>
<text x="104.9" y="80.7">19</text>
<text x="104.9" y="82.6">18</text>
<text x="128.8" y="82.6">29</text>
<text x="128.8" y="80.7">30</text>
<text x="165.6" y="80.5" transform="rotate(-90 165.6 80.5)">13</text>
<text x="169.5" y="79.5" transform="rotate(-90 169.5 79.5)">3</text>
<text x="173.4" y="79.5" transform="rotate(-90 173.4 79.5)">4</text>
<text x="177.2" y="80.5" transform="rotate(-90 177.2 80.5)">10</text>
<text x="181.1" y="79.5" transform="rotate(-90 181.1 79.5)">6</text>
<text x="185" y="80.5" transform="rotate(-90 185 80.5)">11</text>
<text x="188.8" y="80.5" transform="rotate(-90 188.8 80.5)">15</text>
<text x="192.7" y="80.5" transform="rotate(-90 192.7 80.5)">16</text>
<text x="104.9" y="86.4">31</text>
<text x="105.8" y="88.4">9</text>
<text x="104.9" y="92.2">40</text>
<text x="92.7" y="125.9">VCC</text>
<text x="222" y="173.4">Title</text>
<text x="222" y="179.2">Size</text>
<text x="229.8" y="179.2">Document Number</text>
<text x="229.8" y="175.3">8051_LED_8*8_Matrix</text>
<text x="285.7" y="179.2">Rev</text>
<text x="222" y="185">Date:</text>
<text x="224" y="181.1">B</text>
<text x="229.8" y="181.1">&lt;Doc&gt;</text>
<text x="232.1" y="185">Monday, July 10, 2023</text>
<text x="260.6" y="185">Sheet</text>
<text x="270.3" y="185">1</text>
<text x="276.1" y="185">of</text>
<text x="281.9" y="185">1</text>
<text x="287.7" y="181.1">&lt;RevCode&gt;</text>
</g>
<g font-size="1.7" fill="#004080">
<text x="109.1" y="47.2">P0.0/AD0</text>
<text x="120.4" y="47.2">P2.0/A8</text>
<text x="161.2" y="45.2">R1</text>
<text x="109.1" y="49.1">P0.1/AD1</text>
<text x="109.1" y="51">P0.2/AD2</text>
<text x="109.1" y="53">P0.3/AD3</text>
<text x="119.4" y="51">P2.2/A10</text>
<text x="119.4" y="53">P2.3/A11</text>
<text x="120.4" y="49.1">P2.1/A9</text>
<text x="161.2" y="49.1">R2</text>
<text x="161.2" y="53">R3</text>
<text x="109.1" y="54.9">P0.4/AD4</text>
<text x="109.1" y="56.8">P0.5/AD5</text>
<text x="109.1" y="58.7">P0.6/AD6</text>
<text x="119.4" y="54.9">P2.4/A12</text>
<text x="119.4" y="56.8">P2.5/A13</text>
<text x="119.4" y="58.7">P2.6/A14</text>
<text x="161.2" y="56.8">R4</text>
<text x="109.1" y="60.7">P0.7/AD7</text>
<text x="109.1" y="64.5">P1.0</text>
<text x="118.8" y="64.5">P3.0/RXD</text>
<text x="119.4" y="60.7">P2.7/A15</text>
<text x="161.2" y="60.7">R5</text>
<text x="161.2" y="64.5">R6</text>
<text x="109.1" y="66.5">P1.1</text>
<text x="109.1" y="68.4">P1.2</text>
<text x="109.1" y="70.3">P1.3</text>
<text x="118.7" y="68.4">P3.2/INT0</text>
<text x="118.7" y="70.3">P3.3/INT1</text>
<text x="119" y="66.5">P3.1/TXD</text>
<text x="161.2" y="68.4">R7</text>
<text x="109.1" y="72.3">P1.4</text>
<text x="109.1" y="74.2">P1.5</text>
<text x="109.1" y="76.1">P1.6</text>
<text x="119.5" y="76.1">P3.6/WR</text>
<text x="120.4" y="72.3">P3.4/T0</text>
<text x="120.4" y="74.2">P3.5/T1</text>
<text x="161.2" y="72.3">R8</text>
<text x="166.9" y="76.2" transform="rotate(-90 166.9 76.2)">C1</text>
<text x="170.7" y="76.2" transform="rotate(-90 170.7 76.2)">C2</text>
<text x="174.6" y="76.2" transform="rotate(-90 174.6 76.2)">C3</text>
<text x="178.5" y="76.2" transform="rotate(-90 178.5 76.2)">C4</text>
<text x="182.3" y="76.2" transform="rotate(-90 182.3 76.2)">C5</text>
<text x="186.2" y="76.2" transform="rotate(-90 186.2 76.2)">C6</text>
<text x="190" y="76.2" transform="rotate(-90 190 76.2)">C7</text>
<text x="193.9" y="76.2" transform="rotate(-90 193.9 76.2)">C8</text>
<text x="109.1" y="81.9">X1</text>
<text x="109.1" y="83.8">X2</text>
<text x="109.1" y="78">P1.7</text>
<text x="119.9" y="78">P3.7/RD</text>
<text x="121.8" y="83.8">PSEN</text>
<text x="123.2" y="81.9">ALE</text>
<text x="109.1" y="87.7">EA</text>
<text x="109.1" y="89.6">RST</text>
<text x="109.1" y="93.5">VCC</text>
</g>
<g font-size="1.4">
<text x="30.9" y="1.4">5</text>
<text x="88.9" y="1.4">4</text>
<text x="146.8" y="1.4">3</text>
<text x="204.7" y="1.4">2</text>
<text x="262.6" y="1.4">1</text>
<text x=".5" y="26.1">D</text>
<text x="292.1" y="26.1">D</text>
<text x=".5" y="71.9">C</text>
<text x="292.1" y="71.9">C</text>
<text x=".5" y="117.8">B</text>
<text x="292.1" y="117.8">B</text>
<text x=".5" y="163.6">A</text>
<text x="292.1" y="163.6">A</text>
<text x="30.9" y="186.8">5</text>
<text x="88.9" y="186.8">4</text>
<text x="146.8" y="186.8">3</text>
<text x="204.7" y="186.8">2</text>
<text x="262.6" y="186.8">1</text>
</g>
</svg>
